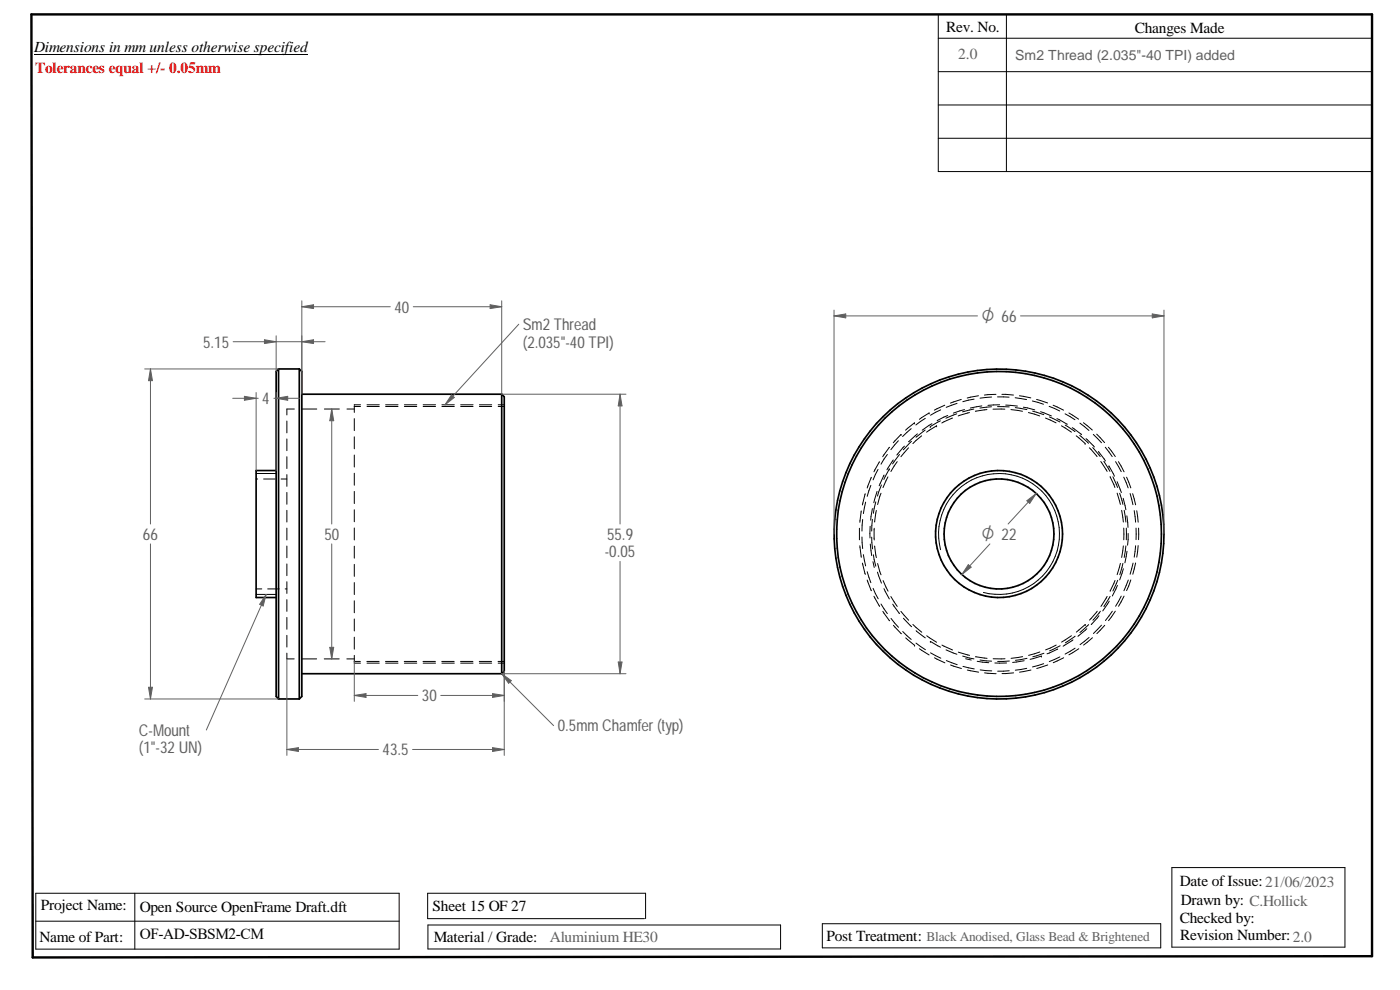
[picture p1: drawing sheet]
<svg xmlns="http://www.w3.org/2000/svg" width="420mm" height="297mm" viewBox="0 0 420 297" stroke-linecap="round" stroke-linejoin="round" font-family="sans-serif">
<path d="M9.4 4.3h402.4v282.6l-402 .4z" fill="none" stroke="#000" stroke-width=".72"/>
<g fill="none" stroke="#000" stroke-width=".3">
<path d="M10.2 16.4h82.2M281.6 11.5h130.2M281.6 4.3v47.2h130.2M302 4.3v47.2M281.6 21.5h130.2M281.6 31.5h130.2M281.6 41.5h130.2M288.5 119.8l-3.3 1.1M292.3 119.8l-3.3 .7M293.7 118.7l-3.4 .7M297.6 119.1l-3.5 .4M298.9 118.3l-3.5 .2"/>
<path d="M299.4 119.1l3.4 .1M300.7 118.3l3.5 .2M304.7 119.3l3.4 .6M305.9 118.7l3.5 .7M311.1 119.8l3.3 1.1M86.1 126.3v3.6M86.1 131.7v3.5M86.1 137v3.6M88.3 122.7h-2.2v1.8M90.6 122.7h4.5M97.4 122.7h4.4M104.1 122.7h2.2"/>
<path d="M106.3 122h1.9M106.3 121.8v1.9M106.3 125.6v3.6M106.3 131.1v3.6M106.3 136.5v3.6M108.2 121.5l-1.9 .1M110.1 122h3.7M110.1 121.5h3.7M115.7 122h3.8M115.7 121.5h3.8M121.4 122h3.7M121.4 121.5h3.7"/>
<path d="M127 122h3.7M127 121.5h3.7M132.6 122h3.7M132.6 121.5h3.7M138.2 122h3.8M138.2 121.5h3.8M143.9 122h3.7M143.9 121.5h3.7M149.5 122h1.8M149.5 121.5h1.8M263.9 138.6l-1.6 3M266.3 136.4l-1.9 2.9"/>
<path d="M266.9 134.2l-2 2.8M268.1 138l-1.9 3M269.3 138.5l-1.9 3M269.6 132.2l-2.2 2.7M269.9 136.4l-2 2.8M270.4 130.3h.1M270.4 130.3l-2.3 2.5M271.4 133.9l-2.3 2.6M272.7 134.4l-2.3 2.6M273.5 128.6l-2.6 2.4M273.5 132.4l-2.4 2.6M274.4 126.9l-2.6 2.2"/>
<path d="M274.4 126.9h.1M275.3 130.2l-2.6 2.3M276.6 130.8l-2.6 2.3M277.7 129l-2.8 2.2M277.7 125.5l-2.8 2M278.8 123.9h.1M278.8 123.9l-2.9 1.9M279.2 128h.1M279.7 127.1l-2.9 2M281.1 127.8h.1M281.1 127.8l-3 1.9M282.2 126.3l-3 1.7"/>
<path d="M282.3 123l-3 1.6M283.5 121.6l-3.1 1.5M284.4 124.7l-3.1 1.5M285.9 125.4l-3.3 1.5M287.1 124.2l-3.2 1.3M287.2 121l-3.2 1.2M289.5 122.9l-3.4 1.1M290.9 123.8l-3.3 1M292.3 122.7l-3.4 .9M294.7 121.8l-3.5 .6M296.2 122.9l-3.5 .5M297.5 122l-3.4 .4"/>
<path d="M298 122.8h3.6M299.4 122l3.5 .1M300 121.5l-3.5 .1M301.8 121.5l3.5 .3M303.4 122.9l3.5 .5M304.7 122.3l3.5 .6M307.1 122.2l3.4 .8M308.6 123.8l3.4 1M309.8 120.3l3.4 1M309.9 123.4l3.4 1M312.3 123.5l3.2 1.3M313.8 125.4l3.1 1.5"/>
<path d="M314.9 121.9l3.1 1.4M314.9 125.1l3.2 1.5M316 121.6l3.2 1.5M317.2 125.6l3.1 1.7M318.5 127.8l3.1 1.9M319.6 124.2l3 1.7M319.7 127.6l2.9 1.9M320.8 123.9l2.9 1.9M321.8 128.3l2.8 2.1M323 130.8l2.7 2.3M324.1 130.6l2.6 2.4M324.1 127l2.7 2.2"/>
<path d="M325.2 126.8l2.6 2.2M325.7 133.1h.1M326 131.6l2.5 2.5M326.9 134.4l2.4 2.6M327.9 134.3l2.3 2.7M328.1 130.3l2.5 2.5M329.1 130.3l2.4 2.5M329.6 135.5l2.2 2.8M330.4 138.5l1.9 2.9M331.3 138.5l1.8 2.9M331.7 134.2l2.1 2.8M332.6 134.2l2.1 2.8"/>
<path d="M332.8 139.8l1.7 3.1M332.8 139.8h.1M334.8 138.5l1.7 3M335.6 138.5l1.7 3.1M76.9 143.7h.4M76.9 142.1h6M79.1 143.7h3.5M84.4 143.7h1.7M86.1 142.4v3.5M86.1 147.7v3.6M86.1 153.1v3.5M86.1 158.5v3.5"/>
<path d="M106.3 142v3.6M106.3 147.4v3.7M106.3 153v3.5M106.3 158.4v3.6M257.9 158.5v3.5M258.5 153.3l-.4 3.4M258.9 155.9l-.2 3.4M259.7 148.1l-.9 3.4M259.8 150.7l-.7 3.4M261.1 157.9v3.5M261.4 145.6l-1.1 3.3M261.5 143.2l-1.2 3.2"/>
<path d="M261.8 155.8l-.2 3.5M261.8 152.6l-.5 3.5M262.4 158.5v3.5M262.8 150.6l-.7 3.4M263 153.2l-.5 3.4M263.2 147.4l-1 3.4M263.5 140.8l-1.5 3.2M264.4 148l-1 3.4M264.5 145.5l-1.2 3.3M265.3 142.5l-1.4 3.3M266.5 143.1l-1.5 3.2M266.9 140.7l-1.7 3.1"/>
<path d="M266.9 140.7h.1M333.2 143l1.4 3.3M334 143l1.4 3.3M335.3 148l.9 3.3M335.3 144.5l1.2 3.3M336 148l1 3.3M336.6 153.1l.5 3.5M337.1 149.5l.8 3.5M337.3 143.2l1.3 3.2M337.3 158.5v3.5M337.4 153.1l.5 3.5M338 158.5v3.5"/>
<path d="M338.1 143.2l1.3 3.2M338.2 154.8l.3 3.4M339.2 148.1l.8 3.3M339.9 148.1l.9 3.4M340.4 153.2l.4 3.5M340.9 158.5v3.4M341.2 153.2l.4 3.5M341.7 158.5v3.4M76.9 176.7h1.7M76.9 178.4h6M80.3 176.7h3.5M85.6 176.7h.5"/>
<path d="M86.1 163.8v3.5M86.1 169.2v3.5M86.1 174.5v3.6M86.1 179.9v3.5M106.3 163.9v3.6M106.3 169.3v3.6M106.3 174.8v3.6M258.1 163.7l.4 3.5M258.7 161.1l.2 3.5M258.8 169l.9 3.3M259.1 166.4l.7 3.4M260.3 174l1.2 3.2"/>
<path d="M260.3 171.5l1.1 3.3M261.2 163.2l.4 3.5M261.6 161.2l.3 3.5M262 168.5l.4 1.8M262 176.5l1.6 3.2M262.1 166.5l.7 3.4M262.3 178.9l1.7 3M262.5 163.8l.5 3.5M263.3 171.7l1.2 3.3M263.4 169.1l1 3.4M265 174.2l1.5 3.2M265.3 176.6l1.6 3.1"/>
<path d="M267.4 179l1.9 2.9M282.3 164.9a18.2 18.2 0 0 1 15.9-22.8 18.2 18.2 0 0 1 19.7 19.7 18.2 18.2 0 0 1-22.8 16M332.3 178.9l-1.9 3M333.2 178.9l-1.9 3M334.6 174.2l-1.4 3.2M335.4 175.6l-1.6 3.2M335.4 174.1l-1.4 3.2M336.2 169l-.9 3.4M336.5 178.9l-1.7 3M337 169l-.9 3.4M337.1 163.8l-.5 3.5M337.1 170.6l-1.1 3.4"/>
<path d="M337.3 178.9l-1.6 3M337.9 163.8l-.5 3.5M338.2 165.4l-.6 3.5M338.6 160.1l-.2 3.5M338.6 174l-1.3 3.2M339.4 174l-1.3 3.2M340.1 169l-.9 3.3M340.8 168.9l-.8 3.4M340.8 163.7l-.4 3.5M341.6 163.7l-.4 3.5M86.1 185.3v3.5M86.1 190.6v3.5"/>
<path d="M86.1 196v1.7h2.2M90.6 197.7h4.4M97.3 197.7h4.5M104.1 197.7h2.2M106.3 180.3v3.6M106.3 185.7v3.6M106.3 191.2v3.6M106.3 196.6v2M106.3 198.8l1.9 .2M106.3 198.5h1.9M110.1 198.5h3.7M110.1 199h3.7"/>
<path d="M115.7 198.5h3.7M115.7 199h3.8M121.3 198.5h3.7M121.4 199h3.7M126.9 198.5h3.8M127 199h3.7M132.6 198.5h3.7M132.6 199h3.7M138.2 198.5h3.7M138.2 199h3.8M143.8 198.5h3.7M143.9 199h3.7"/>
<path d="M149.5 198.5h1.8M149.5 199h1.8M264.4 181.2l1.9 2.9M265 183.4l2 2.9M267.4 185.5l2.3 2.7M267.9 181.3l2 2.8M268.1 187.6l2.4 2.6M270.4 183.4l2.3 2.7M270.9 189.5l2.6 2.4M271.1 185.5l2.5 2.5M271.8 191.4l2.6 2.2M274 187.4l2.6 2.3"/>
<path d="M274.5 193.6h.1M274.9 193l2.8 1.9M274.9 189.2l2.8 2.2M275.9 194.6l2.9 1.9M278.1 190.8l3 1.9M279.2 192.4h.1M279.2 192.4l3.1 1.8M279.3 195.9l3.1 1.6M280.4 197.4l3.2 1.5M282.7 193.5l3.2 1.5M283.9 195l3.3 1.3M284 198.2l3.3 1.2"/>
<path d="M285.3 199.5l3.2 1.1M287.6 195.7l3.4 .9M288.9 196.8l3.4 .9M289 199.9l3.4 .8M289.8 197.7l1.7 .3M292.8 197.1l3.4 .4M293.3 198.4l3.4 .4M294.1 198l3.5 .4M298.1 197.7h3.5M298.6 198.9h3.5M302.9 198.3l-3.5 .2M306.9 197l-3.5 .5"/>
<path d="M307.4 198.2l-3.5 .6M308.2 197.5l-3.5 .6M312.1 195.6l-3.4 1M312.5 196.9l-3.4 .9M312.5 196.9h.1M313.2 199.1l-3.3 1M313.3 196l-3.3 1.1M314.4 199.5l-3.3 1.1M317 193.5l-3.2 1.5M317.4 194.7l-3.2 1.5M318.1 197.1l-3.2 1.4M318.2 193.8l-3.2 1.5"/>
<path d="M319.2 197.4l-3.1 1.4M321.6 190.8l-3 1.9M322 192l-2.9 1.9M322.7 190.9l-3 2M322.7 194.5l-3.1 1.8M323.8 194.6l-3 1.9M325.7 187.4l-2.7 2.3M325.7 187.4h.1M326.2 188.6l-2.7 2.3M326.7 187.4l-2.6 2.4M326.8 191.3l-2.7 2.1M327.9 191.3l-2.7 2.2"/>
<path d="M329.3 183.4l-2.3 2.7M329.8 184.7l-2.3 2.7M330.2 183.4l-2.2 2.7M330.6 187.6l-2.4 2.5M331.5 187.6l-2.3 2.5M332.9 180.4l-1.9 2.9M333.8 183.4l-2 2.8M334.7 183.4l-2 2.8M290.3 201l3.4 .7M294.2 201l3.4 .3M295.5 201.9l3.4 .2M302.9 201.3l-3.5 .1"/>
<path d="M304.2 201.9l-3.5 .2M308.1 200.5l-3.4 .6M309.4 201l-3.4 .7M411.8 213.6v36.4M9.8 271.3v16M10.7 268h109.1v16.8h-109.1zM10.7 276.4h109.1M40.5 268v16.8M128.4 277.5h105.9v7.2h-105.9zM193.7 275.6v-7.6h-65.4v7.6h65.1M246.8 277.2h101.5v7.2h-101.5zM351.7 260.3h51.9v23.9h-51.9z"/>
</g>
<g fill="none" stroke="#000" stroke-width=".51">
<path d="M83.6 110.7l-.7 .8v97.5l.7 .7M83.6 110.7v99M83.6 110.7h6.2M89.8 110.7v99M89.8 110.7l.8 .8v97.5l-.8 .7M90.6 118.3h60M150.6 118.3l.7 .7v82.4l-.7 .7M150.6 118.3v83.8M82.9 141.2h-6v38.1h6M83.6 209.7h6.2M90.6 202.1h60"/>
<circle cx="299.8" cy="160.2" r="16.5"/>
<circle cx="299.8" cy="160.2" r="48.8"/>
<circle cx="299.8" cy="160.2" r="49.5"/>
<circle cx="299.8" cy="160.2" r="19"/>
</g>
<path d="M150.6 118.3h37.3M185.5 198.6h1.2l-.6 3.5zM150.6 202.1h37.3" fill="none" stroke="#606060" stroke-width=".3"/>
<path d="M185.5 198.6h1.2l-.6 3.5z" fill="#606060"/>
<path d="M186.1 118.3l.6 3.5h-1.2z" fill="none" stroke="#606060" stroke-width=".3"/>
<path d="M186.1 118.3l.6 3.5h-1.2z" fill="#606060"/>
<path d="M186.1 118.3v38.9M99.6 122.7l.5 3.5h-1.1zM186.1 168.4v33.7" fill="none" stroke="#606060" stroke-width=".3"/>
<path d="M99.6 122.7l.5 3.5h-1.1z" fill="#606060"/>
<path d="M99 194.2h1.1l-.5 3.5z" fill="none" stroke="#606060" stroke-width=".3"/>
<path d="M99 194.2h1.1l-.5 3.5z" fill="#606060"/>
<path d="M90.6 90.3v28M147.1 91.4l3.5 .6-3.5 .6zM150.6 90.3v28M99.6 122.7v34.5M99.6 163.2v34.5" fill="none" stroke="#606060" stroke-width=".3"/>
<path d="M147.1 91.4l3.5 .6-3.5 .6z" fill="#606060"/>
<path d="M90.6 92l3.5-.6v1.2z" fill="none" stroke="#606060" stroke-width=".3"/>
<path d="M90.6 92l3.5-.6v1.2z" fill="#606060"/>
<path d="M90.6 92h26.5M124 92h26.6M76.9 117.8v23.4M82.9 117.8v23.4M82.9 119.5l3.4-.6v1.2z" fill="none" stroke="#606060" stroke-width=".3"/>
<path d="M82.9 119.5l3.4-.6v1.2z" fill="#606060"/>
<path d="M73.4 118.9l3.5 .6-3.5 .6z" fill="none" stroke="#606060" stroke-width=".3"/>
<path d="M73.4 118.9l3.5 .6-3.5 .6z" fill="#606060"/>
<path d="M43.4 110.7h40.2M69.8 119.5h7.7M82.2 119.5h7.7M43.4 209.7h40.2M44.6 206.2h1.2l-.6 3.5z" fill="none" stroke="#606060" stroke-width=".3"/>
<path d="M44.6 206.2h1.2l-.6 3.5z" fill="#606060"/>
<path d="M45.2 110.7l.6 3.5h-1.2z" fill="none" stroke="#606060" stroke-width=".3"/>
<path d="M45.2 110.7l.6 3.5h-1.2z" fill="#606060"/>
<path d="M45.2 110.7v46.5M45.2 163.2v46.5M79.9 178.4l-18 40.6" fill="none" stroke="#606060" stroke-width=".3"/>
<path d="M79.9 178.4l-.9 3.4-1.1-.5z" fill="#606060"/>
<path d="M250.3 93v67.2M345.8 94.2l3.5 .6-3.5 .6zM349.3 93v67.2M79.9 178.4l-.9 3.4-1.1-.5z" fill="none" stroke="#606060" stroke-width=".3"/>
<path d="M345.8 94.2l3.5 .6-3.5 .6z" fill="#606060"/>
<path d="M250.3 94.8l3.5-.6v1.2z" fill="none" stroke="#606060" stroke-width=".3"/>
<path d="M250.3 94.8l3.5-.6v1.2z" fill="#606060"/>
<path d="M250.3 94.8h43.1M306.3 94.8h43M311 148.1l-8.5 9.1M290.6 169.4l.9 .8-2.8 2.2zM297.1 163.2l-8.4 9.2" fill="none" stroke="#606060" stroke-width=".3"/>
<path d="M290.6 169.4l.9 .8-2.8 2.2z" fill="#606060"/>
<path d="M308.2 150.2l2.8-2.1-2 2.9z" fill="none" stroke="#606060" stroke-width=".3"/>
<path d="M308.2 150.2l2.8-2.1-2 2.9z" fill="#606060"/>
<path d="M79.4 101.9l3.5 .6-3.5 .6zM82.9 100.8v10.7M90.6 100.8v10.7" fill="none" stroke="#606060" stroke-width=".3"/>
<path d="M79.4 101.9l3.5 .6-3.5 .6z" fill="#606060"/>
<path d="M90.6 102.5l3.5-.6v1.2z" fill="none" stroke="#606060" stroke-width=".3"/>
<path d="M90.6 102.5l3.5-.6v1.2z" fill="#606060"/>
<path d="M70 102.5h27.6M150.6 202.1l15.5 15.6" fill="none" stroke="#606060" stroke-width=".3"/>
<path d="M150.6 202.1l2.8 2.1-.8 .8z" fill="#606060"/>
<path d="M86.1 197.7v29M150.6 202.1l2.8 2.1-.8 .8zM151.3 201.4v25.3M86.1 224.9l3.5-.6v1.2z" fill="none" stroke="#606060" stroke-width=".3"/>
<path d="M86.1 224.9l3.5-.6v1.2z" fill="#606060"/>
<path d="M147.8 224.3l3.5 .6-3.5 .6z" fill="none" stroke="#606060" stroke-width=".3"/>
<path d="M147.8 224.3l3.5 .6-3.5 .6z" fill="#606060"/>
<path d="M106.3 198.5v11.9M106.3 208.7l3.5-.6v1.2zM151.3 201.4v9M86.1 224.9h27.5M123.8 224.9h27.5" fill="none" stroke="#606060" stroke-width=".3"/>
<path d="M106.3 208.7l3.5-.6v1.2z" fill="#606060"/>
<path d="M147.8 208.1l3.5 .6-3.5 .6z" fill="none" stroke="#606060" stroke-width=".3"/>
<path d="M147.8 208.1l3.5 .6-3.5 .6z" fill="#606060"/>
<path d="M155.7 97.3l-22.1 24.2M106.3 208.7h19.1M132.3 208.7h19" fill="none" stroke="#606060" stroke-width=".3"/>
<path d="M135.5 118.5l.8 .8-2.7 2.2z" fill="#606060"/>
<path d="M135.5 118.5l.8 .8-2.7 2.2z" fill="none" stroke="#606060" stroke-width=".3"/>
<g font-size="5.4" fill="#606060">
<text x="294.6" y="96.5">O 66</text>
<text x="294.6" y="162">O 22</text>
</g>
<g font-size="4.9" fill="#606060">
<text x="118.4" y="93.8">40</text>
<text x="156.9" y="99.1">Sm2 Thread</text>
<text x="60.9" y="104.3">5.15</text>
<text x="156.9" y="104.3">(2.035&quot;-40 TPI)</text>
<text x="78.7" y="121.2">4</text>
<text x="42.9" y="162">66</text>
<text x="97.4" y="162">50</text>
<text x="182.2" y="162">55.9</text>
<text x="181.5" y="167.2">-0.05</text>
<text x="126.6" y="210.4">30</text>
<text x="41.7" y="220.8">C-Mount</text>
<text x="167.4" y="219.5">0.5mm Chamfer (typ)</text>
<text x="41.7" y="226">(1&quot;-32 UN)</text>
<text x="114.8" y="226.7">43.5</text>
</g>
<g font-size="4.6">
<text x="284" y="9.6">Rev. No.</text>
<text x="340.6" y="9.9">Changes Made</text>
<text x="10.2" y="15.7">Dimensions in mm unless otherwise specified</text>
<text x="354.1" y="265.7">Date of Issue:21/06/2023</text>
<text x="12.3" y="273.1">Project Name:</text>
<text x="41.9" y="273.7">Open Source OpenFrame Draft.dft</text>
<text x="129.8" y="273.4">Sheet 15 OF 27</text>
<text x="354.4" y="271.4">Drawn by: C.Hollick</text>
<text x="41.9" y="281.9">OF-AD-SBSM2-CM</text>
<text x="354.1" y="276.9">Checked by:</text>
<text x="11.9" y="282.7">Name of Part:</text>
<text x="130.2" y="282.6">Material / Grade:</text>
<text x="248" y="282.2">Post Treatment:</text>
<text x="354.2" y="282.2">Revision Number:2.0</text>
</g>
<g font-size="4.6" fill="#606060">
<text x="287.6" y="17.6">2.0</text>
<text x="165" y="282.6">Aluminium HE30</text>
</g>
<text font-size="4.6" fill="#f00" x="10.5" y="21.9">Tolerances equal +/- 0.05mm</text>
<text font-size="4.2" fill="#606060" x="304.7" y="18">Sm2 Thread (2.035&quot;-40 TPI) added</text>
<text font-size="4" fill="#606060" x="278.1" y="282.3">Black Anodised, Glass Bead &amp; Brightened</text>
</svg>
